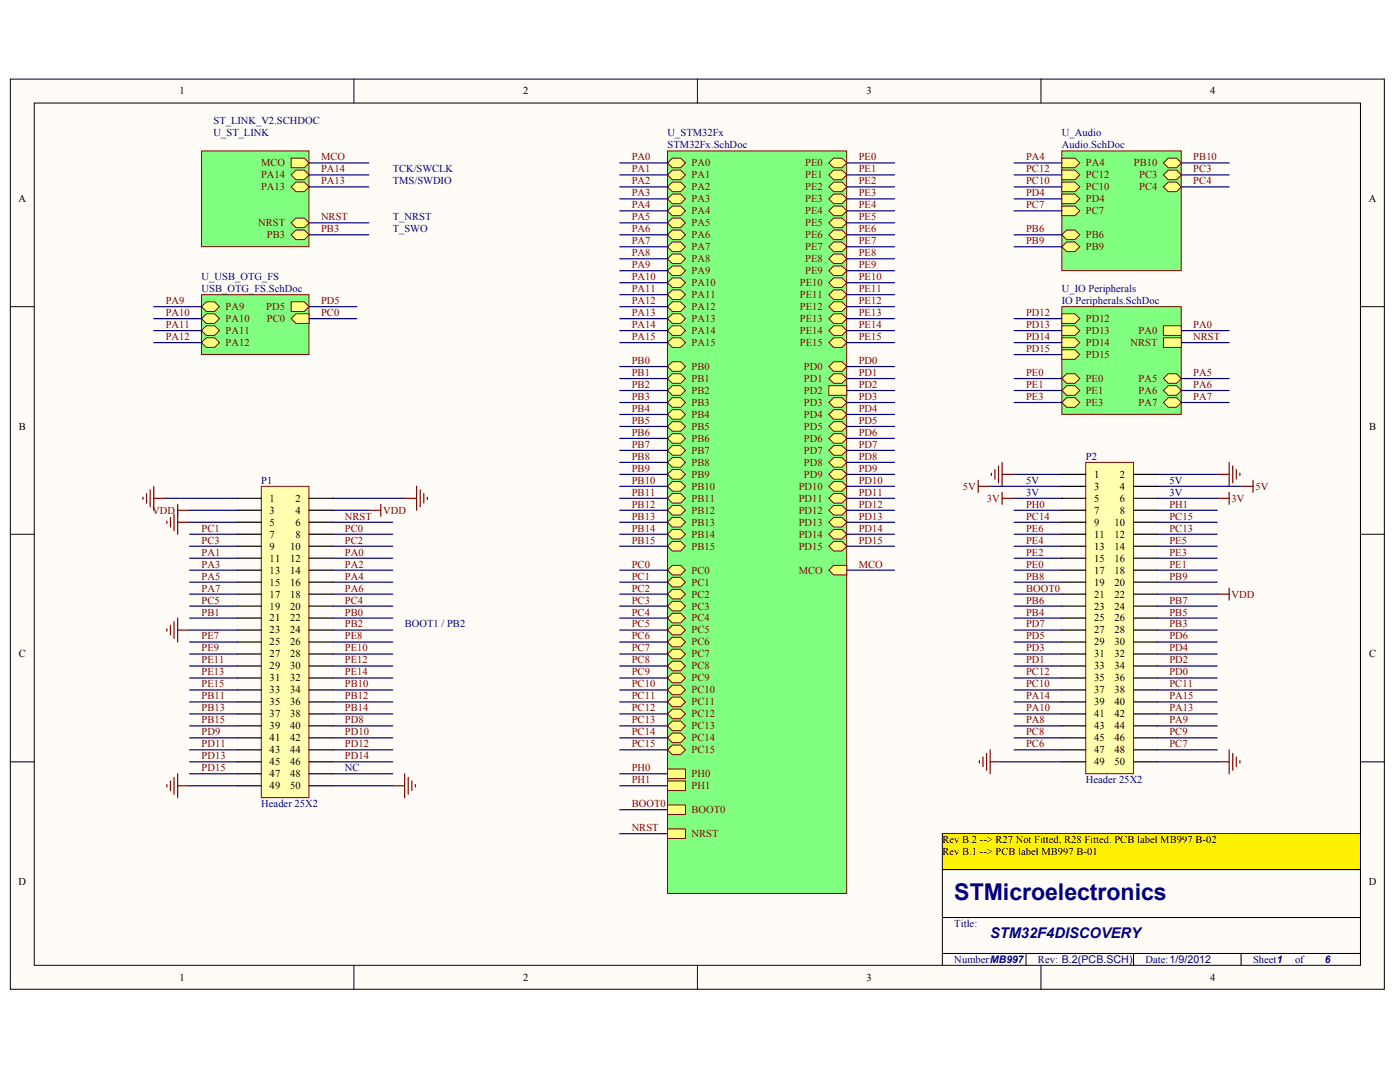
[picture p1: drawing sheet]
<svg xmlns="http://www.w3.org/2000/svg" width="271mm" height="207mm" viewBox="0 0 271 207" stroke-linecap="round" stroke-linejoin="round" font-family="sans-serif">
<g fill="#fffcf8" stroke="#000" stroke-width=".19">
<path d="M2 15.3h265.9v176h-265.9z"/>
<path d="M6.6 19.9h256.7v166.7h-256.7z"/>
</g>
<g fill="none" stroke="#000" stroke-width=".19">
<path d="M68.5 15.3v4.6M135 15.3v4.6M201.4 15.3v4.6M2 59.3h4.6M263.3 59.3h4.6M2 103.3h4.6M263.3 103.3h4.6M2 147.3h4.6M263.3 147.3h4.6M182.4 177.4h80.9M263.3 168.1h-80.9v18.6M68.5 186.7v4.6"/>
<path d="M135 186.7v4.6M182.4 184.4h80.9M198.6 184.4v2.3M201.4 186.7v4.6M219.4 184.4v2.3M240.2 184.4v2.3"/>
</g>
<path d="M39 29.2h20.8v18.5h-20.8z" fill="#80ff80" stroke="#800000" stroke-width=".19"/>
<g fill="#ffff80" stroke="#800000" stroke-width=".19">
<path d="M57.3 35.2h1.6l.9 .9-.9 1h-1.6l-1-1z" fill-rule="evenodd"/>
<path d="M57.3 32.9h1.6l.9 .9-.9 .9h-1.6l-1-.9z" fill-rule="evenodd"/>
<path d="M57.3 42.2h1.6l.9 .9-.9 .9h-1.6l-1-.9z" fill-rule="evenodd"/>
<path d="M57.3 44.5h1.6l.9 .9-.9 .9h-1.6l-1-.9z" fill-rule="evenodd"/>
<path d="M56.3 30.6h2.6l.9 .9-.9 .9h-2.6z" fill-rule="evenodd"/>
</g>
<g fill="none" stroke="#000080" stroke-width=".23">
<path d="M59.8 36.1h11.6M59.8 33.8h11.6M59.8 31.5h11.6M59.8 43.1h11.6M59.8 45.4h11.6M64.4 96.4h13.9M64.4 98.7h7M191.6 94h13.9M196.2 96.4h9.3M196.2 98.7h9.3M196.2 91.7h9.3M64.4 114.9h11.6"/>
<path d="M64.4 117.2h11.6M64.4 119.5h11.6M64.4 107.9h11.6M64.4 110.2h11.6M64.4 112.6h11.6M64.4 101h11.6M64.4 105.6h11.6M64.4 103.3h11.6M196.2 114.9h9.3M196.2 117.2h9.3M196.2 119.5h9.3M196.2 107.9h9.3"/>
<path d="M196.2 110.2h9.3M196.2 112.6h9.3M196.2 101h9.3M196.2 105.6h9.3M196.2 103.3h9.3M64.4 131.1h11.6M64.4 128.8h11.6M64.4 121.8h11.6M64.4 124.1h11.6M64.4 126.5h11.6M64.4 133.4h11.6M64.4 135.7h11.6"/>
<path d="M64.4 138h11.6M196.2 131.1h9.3M196.2 128.8h9.3M196.2 121.8h9.3M196.2 124.1h9.3M196.2 126.5h9.3M196.2 133.4h9.3M196.2 135.7h9.3M196.2 138h9.3M64.4 142.7h11.6M64.4 151.9h11.6M64.4 145h11.6"/>
<path d="M64.4 140.4h11.6M64.4 149.6h11.6M64.4 147.3h11.6M193.9 147.3h11.6M196.2 142.7h9.3M196.2 145h9.3M196.2 140.4h9.3"/>
</g>
<g fill="none" stroke="#800000" stroke-width=".23">
<path d="M71.4 98.7h2.3M73.7 97.5v2.3M78.3 96.4h2.3M80.6 94v4.7M81.3 94.7v3.3M82 95.4v1.9M82.7 96.1v.5M191.9 91.5v.5M192.5 90.8v1.8M193.2 90.1v3.2M193.9 89.4v4.6M193.9 91.7h2.3"/>
<path d="M76 151.9h2.3M78.3 149.6v4.6M79 150.3v3.3M79.7 151v1.9M80.4 151.7v.5M189.5 147.1v.4M190.2 146.4v1.8M190.9 145.7v3.2M191.6 145v4.6M191.6 147.3h2.3"/>
</g>
<path d="M50.6 94h9.2v60.2h-9.2z" fill="#ffffb0" stroke="#800000" stroke-width=".19"/>
<g fill="none" stroke="#000" stroke-width=".23">
<path d="M45.9 96.4h4.7M45.9 98.7h4.7M59.8 96.4h4.6M59.8 98.7h4.6M45.9 101h4.7M45.9 103.3h4.7M45.9 105.6h4.7M45.9 107.9h4.7M45.9 110.2h4.7M45.9 112.6h4.7M45.9 114.9h4.7M45.9 117.2h4.7"/>
<path d="M45.9 119.5h4.7M59.8 101h4.6M59.8 103.3h4.6M59.8 105.6h4.6M59.8 107.9h4.6M59.8 110.2h4.6M59.8 112.6h4.6M59.8 114.9h4.6M59.8 117.2h4.6M59.8 119.5h4.6M45.9 121.8h4.7M45.9 124.1h4.7"/>
<path d="M45.9 126.5h4.7M45.9 128.8h4.7M45.9 131.1h4.7M45.9 133.4h4.7M45.9 135.7h4.7M45.9 138h4.7M59.8 121.8h4.6M59.8 124.1h4.6M59.8 126.5h4.6M59.8 128.8h4.6M59.8 131.1h4.6M59.8 133.4h4.6"/>
<path d="M59.8 135.7h4.6M59.8 138h4.6M45.9 140.4h4.7M45.9 142.7h4.7M45.9 145h4.7M45.9 147.3h4.7M45.9 149.6h4.7M45.9 151.9h4.7M59.8 140.4h4.6M59.8 142.7h4.6M59.8 145h4.6M59.8 147.3h4.6"/>
<path d="M59.8 149.6h4.6M59.8 151.9h4.6"/>
</g>
<path d="M210.1 89.4h9.2v60.2h-9.2z" fill="#ffffb0" stroke="#800000" stroke-width=".19"/>
<g fill="none" stroke="#000" stroke-width=".23">
<path d="M205.5 91.7h4.6M205.5 94h4.6M205.5 96.4h4.6M205.5 98.7h4.6M219.4 91.7h4.6M219.4 94h4.6M219.4 96.4h4.6M219.4 98.7h4.6M205.5 101h4.6M205.5 103.3h4.6M205.5 105.6h4.6M205.5 107.9h4.6"/>
<path d="M205.5 110.2h4.6M205.5 112.6h4.6M205.5 114.9h4.6M205.5 117.2h4.6M205.5 119.5h4.6M219.4 101h4.6M219.4 103.3h4.6M219.4 105.6h4.6M219.4 107.9h4.6M219.4 110.2h4.6M219.4 112.6h4.6M219.4 114.9h4.6"/>
<path d="M219.4 117.2h4.6M219.4 119.5h4.6M205.5 121.8h4.6M205.5 124.1h4.6M205.5 126.5h4.6M205.5 128.8h4.6M205.5 131.1h4.6M205.5 133.4h4.6M205.5 135.7h4.6M205.5 138h4.6M219.4 121.8h4.6M219.4 124.1h4.6"/>
<path d="M219.4 126.5h4.6M219.4 128.8h4.6M219.4 131.1h4.6M219.4 133.4h4.6M219.4 135.7h4.6M219.4 138h4.6M205.5 140.4h4.6M205.5 142.7h4.6M205.5 145h4.6M205.5 147.3h4.6M219.4 140.4h4.6M219.4 142.7h4.6"/>
<path d="M219.4 145h4.6M219.4 147.3h4.6"/>
</g>
<path d="M205.5 29.2h23.1v23.1h-23.1z" fill="#80ff80" stroke="#800000" stroke-width=".19"/>
<g fill="#ffff80" stroke="#800000" stroke-width=".19">
<path d="M205.5 30.6h2.5l1 .9-1 .9h-2.5z" fill-rule="evenodd"/>
<path d="M205.5 32.9h2.5l1 .9-1 .9h-2.5z" fill-rule="evenodd"/>
<path d="M205.5 35.2h2.5l1 .9-1 1h-2.5z" fill-rule="evenodd"/>
<path d="M206.4 44.5h1.6l1 .9-1 .9h-1.6l-.9-.9z" fill-rule="evenodd"/>
<path d="M206.4 46.8h1.6l1 .9-1 .9h-1.6l-.9-.9z" fill-rule="evenodd"/>
<path d="M205.5 37.5h2.5l1 1-1 .9h-2.5z" fill-rule="evenodd"/>
<path d="M205.5 39.8h2.5l1 1-1 .9h-2.5z" fill-rule="evenodd"/>
<path d="M226.1 32.9h1.6l.9 .9-.9 .9h-1.6l-1-.9z" fill-rule="evenodd"/>
<path d="M226.1 30.6h1.6l.9 .9-.9 .9h-1.6l-1-.9z" fill-rule="evenodd"/>
<path d="M226.1 35.2h1.6l.9 .9-.9 1h-1.6l-1-1z" fill-rule="evenodd"/>
</g>
<path d="M205.5 59.3h23.1v20.8h-23.1z" fill="#80ff80" stroke="#800000" stroke-width=".19"/>
<g fill="#ffff80" stroke="#800000" stroke-width=".19">
<path d="M225.1 63h3.5v1.9h-3.5z" fill-rule="evenodd"/>
<path d="M225.1 65.3h3.5v1.9h-3.5z" fill-rule="evenodd"/>
<path d="M205.5 60.7h2.5l1 .9-1 .9h-2.5z" fill-rule="evenodd"/>
<path d="M206.4 72.3h1.6l1 .9-1 .9h-1.6l-.9-.9z" fill-rule="evenodd"/>
<path d="M205.5 63h2.5l1 .9-1 1h-2.5z" fill-rule="evenodd"/>
<path d="M205.5 65.3h2.5l1 .9-1 1h-2.5z" fill-rule="evenodd"/>
<path d="M205.5 67.6h2.5l1 1-1 .9h-2.5z" fill-rule="evenodd"/>
<path d="M206.4 74.6h1.6l1 .9-1 .9h-1.6l-.9-.9z" fill-rule="evenodd"/>
<path d="M226.1 72.3h1.6l.9 .9-.9 .9h-1.6l-1-.9z" fill-rule="evenodd"/>
<path d="M226.1 76.9h1.6l.9 .9-.9 .9h-1.6l-1-.9z" fill-rule="evenodd"/>
<path d="M206.4 76.9h1.6l1 .9-1 .9h-1.6l-.9-.9z" fill-rule="evenodd"/>
<path d="M226.1 74.6h1.6l.9 .9-.9 .9h-1.6l-1-.9z" fill-rule="evenodd"/>
</g>
<path d="M129.2 29.2h34.6v143.6h-34.6z" fill="#80ff80" stroke="#800000" stroke-width=".19"/>
<g fill="#ffff80" stroke="#800000" stroke-width=".19">
<path d="M130.1 60.7h1.6l1 .9-1 .9h-1.6l-.9-.9z" fill-rule="evenodd"/>
<path d="M130.1 63h1.6l1 .9-1 1h-1.6l-.9-1z" fill-rule="evenodd"/>
<path d="M130.1 65.3h1.6l1 .9-1 1h-1.6l-.9-1z" fill-rule="evenodd"/>
<path d="M130.1 58.4h1.6l1 .9-1 .9h-1.6l-.9-.9z" fill-rule="evenodd"/>
<path d="M130.1 30.6h1.6l1 .9-1 .9h-1.6l-.9-.9z" fill-rule="evenodd"/>
<path d="M130.1 32.9h1.6l1 .9-1 .9h-1.6l-.9-.9z" fill-rule="evenodd"/>
<path d="M130.1 35.2h1.6l1 .9-1 1h-1.6l-.9-1z" fill-rule="evenodd"/>
<path d="M130.1 37.5h1.6l1 1-1 .9h-1.6l-.9-.9z" fill-rule="evenodd"/>
<path d="M130.1 39.8h1.6l1 1-1 .9h-1.6l-.9-.9z" fill-rule="evenodd"/>
<path d="M130.1 42.2h1.6l1 .9-1 .9h-1.6l-.9-.9z" fill-rule="evenodd"/>
<path d="M130.1 44.5h1.6l1 .9-1 .9h-1.6l-.9-.9z" fill-rule="evenodd"/>
<path d="M130.1 46.8h1.6l1 .9-1 .9h-1.6l-.9-.9z" fill-rule="evenodd"/>
<path d="M130.1 49.1h1.6l1 .9-1 1h-1.6l-.9-1z" fill-rule="evenodd"/>
<path d="M130.1 51.4h1.6l1 .9-1 1h-1.6l-.9-1z" fill-rule="evenodd"/>
<path d="M130.1 53.7h1.6l1 1-1 .9h-1.6l-.9-.9z" fill-rule="evenodd"/>
<path d="M130.1 56.1h1.6l1 .9-1 .9h-1.6l-.9-.9z" fill-rule="evenodd"/>
<path d="M130.1 97.7h1.6l1 1-1 .9h-1.6l-.9-.9z" fill-rule="evenodd"/>
<path d="M130.1 69.9h1.6l1 1-1 .9h-1.6l-.9-.9z" fill-rule="evenodd"/>
<path d="M130.1 72.3h1.6l1 .9-1 .9h-1.6l-.9-.9z" fill-rule="evenodd"/>
<path d="M130.1 74.6h1.6l1 .9-1 .9h-1.6l-.9-.9z" fill-rule="evenodd"/>
<path d="M130.1 76.9h1.6l1 .9-1 .9h-1.6l-.9-.9z" fill-rule="evenodd"/>
<path d="M130.1 79.2h1.6l1 .9-1 1h-1.6l-.9-1z" fill-rule="evenodd"/>
<path d="M130.1 81.5h1.6l1 1-1 .9h-1.6l-.9-.9z" fill-rule="evenodd"/>
<path d="M130.1 83.8h1.6l1 1-1 .9h-1.6l-.9-.9z" fill-rule="evenodd"/>
<path d="M130.1 86.2h1.6l1 .9-1 .9h-1.6l-.9-.9z" fill-rule="evenodd"/>
<path d="M130.1 88.5h1.6l1 .9-1 .9h-1.6l-.9-.9z" fill-rule="evenodd"/>
<path d="M130.1 90.8h1.6l1 .9-1 .9h-1.6l-.9-.9z" fill-rule="evenodd"/>
<path d="M130.1 93.1h1.6l1 .9-1 1h-1.6l-.9-1z" fill-rule="evenodd"/>
<path d="M130.1 95.4h1.6l1 1-1 .9h-1.6l-.9-.9z" fill-rule="evenodd"/>
<path d="M130.1 100.1h1.6l1 .9-1 .9h-1.6l-.9-.9z" fill-rule="evenodd"/>
<path d="M130.1 102.4h1.6l1 .9-1 .9h-1.6l-.9-.9z" fill-rule="evenodd"/>
<path d="M130.1 104.7h1.6l1 .9-1 .9h-1.6l-.9-.9z" fill-rule="evenodd"/>
<path d="M130.1 116.3h1.6l1 .9-1 .9h-1.6l-.9-.9z" fill-rule="evenodd"/>
<path d="M130.1 144.1h1.6l1 .9-1 .9h-1.6l-.9-.9z" fill-rule="evenodd"/>
<path d="M130.1 141.7h1.6l1 1-1 .9h-1.6l-.9-.9z" fill-rule="evenodd"/>
<path d="M130.1 139.4h1.6l1 1-1 .9h-1.6l-.9-.9z" fill-rule="evenodd"/>
<path d="M130.1 137.1h1.6l1 .9-1 1h-1.6l-.9-1z" fill-rule="evenodd"/>
<path d="M130.1 134.8h1.6l1 .9-1 .9h-1.6l-.9-.9z" fill-rule="evenodd"/>
<path d="M130.1 132.5h1.6l1 .9-1 .9h-1.6l-.9-.9z" fill-rule="evenodd"/>
<path d="M130.1 130.2h1.6l1 .9-1 .9h-1.6l-.9-.9z" fill-rule="evenodd"/>
<path d="M130.1 127.8h1.6l1 1-1 .9h-1.6l-.9-.9z" fill-rule="evenodd"/>
<path d="M130.1 125.5h1.6l1 1-1 .9h-1.6l-.9-.9z" fill-rule="evenodd"/>
<path d="M130.1 123.2h1.6l1 .9-1 1h-1.6l-.9-1z" fill-rule="evenodd"/>
<path d="M130.1 120.9h1.6l1 .9-1 1h-1.6l-.9-1z" fill-rule="evenodd"/>
<path d="M130.1 118.6h1.6l1 .9-1 .9h-1.6l-.9-.9z" fill-rule="evenodd"/>
<path d="M130.1 114h1.6l1 .9-1 .9h-1.6l-.9-.9z" fill-rule="evenodd"/>
<path d="M130.1 111.6h1.6l1 1-1 .9h-1.6l-.9-.9z" fill-rule="evenodd"/>
<path d="M130.1 109.3h1.6l1 .9-1 1h-1.6l-.9-1z" fill-rule="evenodd"/>
<path d="M160.4 74.6h3.5v1.8h-3.5z" fill-rule="evenodd"/>
<path d="M129.2 155.6h3.5v1.9h-3.5z" fill-rule="evenodd"/>
<path d="M129.2 151h3.5v1.9h-3.5z" fill-rule="evenodd"/>
<path d="M129.2 148.7h3.5v1.8h-3.5z" fill-rule="evenodd"/>
<path d="M129.2 160.3h3.5v1.8h-3.5z" fill-rule="evenodd"/>
<path d="M161.3 109.3h2.6v1.9h-2.6l-.9-1z" fill-rule="evenodd"/>
<path d="M161.3 30.6h1.6l1 .9-1 .9h-1.6l-.9-.9z" fill-rule="evenodd"/>
<path d="M161.3 32.9h1.6l1 .9-1 .9h-1.6l-.9-.9z" fill-rule="evenodd"/>
<path d="M161.3 35.2h1.6l1 .9-1 1h-1.6l-.9-1z" fill-rule="evenodd"/>
<path d="M161.3 37.5h1.6l1 1-1 .9h-1.6l-.9-.9z" fill-rule="evenodd"/>
<path d="M161.3 39.8h1.6l1 1-1 .9h-1.6l-.9-.9z" fill-rule="evenodd"/>
<path d="M161.3 42.2h1.6l1 .9-1 .9h-1.6l-.9-.9z" fill-rule="evenodd"/>
<path d="M161.3 44.5h1.6l1 .9-1 .9h-1.6l-.9-.9z" fill-rule="evenodd"/>
<path d="M161.3 46.8h1.6l1 .9-1 .9h-1.6l-.9-.9z" fill-rule="evenodd"/>
<path d="M161.3 49.1h1.6l1 .9-1 1h-1.6l-.9-1z" fill-rule="evenodd"/>
<path d="M161.3 51.4h1.6l1 .9-1 1h-1.6l-.9-1z" fill-rule="evenodd"/>
<path d="M161.3 53.7h1.6l1 1-1 .9h-1.6l-.9-.9z" fill-rule="evenodd"/>
<path d="M161.3 56.1h1.6l1 .9-1 .9h-1.6l-.9-.9z" fill-rule="evenodd"/>
<path d="M161.3 58.4h1.6l1 .9-1 .9h-1.6l-.9-.9z" fill-rule="evenodd"/>
<path d="M161.3 60.7h1.6l1 .9-1 .9h-1.6l-.9-.9z" fill-rule="evenodd"/>
<path d="M161.3 63h1.6l1 .9-1 1h-1.6l-.9-1z" fill-rule="evenodd"/>
<path d="M161.3 65.3h1.6l1 .9-1 1h-1.6l-.9-1z" fill-rule="evenodd"/>
<path d="M161.3 69.9h1.6l1 1-1 .9h-1.6l-.9-.9z" fill-rule="evenodd"/>
<path d="M161.3 72.3h1.6l1 .9-1 .9h-1.6l-.9-.9z" fill-rule="evenodd"/>
<path d="M161.3 76.9h1.6l1 .9-1 .9h-1.6l-.9-.9z" fill-rule="evenodd"/>
<path d="M161.3 79.2h1.6l1 .9-1 1h-1.6l-.9-1z" fill-rule="evenodd"/>
<path d="M161.3 81.5h1.6l1 1-1 .9h-1.6l-.9-.9z" fill-rule="evenodd"/>
<path d="M161.3 83.8h1.6l1 1-1 .9h-1.6l-.9-.9z" fill-rule="evenodd"/>
<path d="M161.3 86.2h1.6l1 .9-1 .9h-1.6l-.9-.9z" fill-rule="evenodd"/>
<path d="M161.3 88.5h1.6l1 .9-1 .9h-1.6l-.9-.9z" fill-rule="evenodd"/>
<path d="M161.3 90.8h1.6l1 .9-1 .9h-1.6l-.9-.9z" fill-rule="evenodd"/>
<path d="M161.3 93.1h1.6l1 .9-1 1h-1.6l-.9-1z" fill-rule="evenodd"/>
<path d="M161.3 95.4h1.6l1 1-1 .9h-1.6l-.9-.9z" fill-rule="evenodd"/>
<path d="M161.3 97.7h1.6l1 1-1 .9h-1.6l-.9-.9z" fill-rule="evenodd"/>
<path d="M161.3 100.1h1.6l1 .9-1 .9h-1.6l-.9-.9z" fill-rule="evenodd"/>
<path d="M161.3 102.4h1.6l1 .9-1 .9h-1.6l-.9-.9z" fill-rule="evenodd"/>
<path d="M161.3 104.7h1.6l1 .9-1 .9h-1.6l-.9-.9z" fill-rule="evenodd"/>
</g>
<path d="M39 57h20.8v11.5h-20.8z" fill="#80ff80" stroke="#800000" stroke-width=".19"/>
<g fill="#ffff80" stroke="#800000" stroke-width=".19">
<path d="M56.3 58.4h2.6l.9 .9-.9 .9h-2.6z" fill-rule="evenodd"/>
<path d="M39.9 63h1.6l1 .9-1 1h-1.6l-.9-1z" fill-rule="evenodd"/>
<path d="M39.9 65.3h1.6l1 .9-1 1h-1.6l-.9-1z" fill-rule="evenodd"/>
<path d="M57.3 60.7h2.5v1.8h-2.5l-1-.9z" fill-rule="evenodd"/>
<path d="M39.9 60.7h1.6l1 .9-1 .9h-1.6l-.9-.9z" fill-rule="evenodd"/>
<path d="M39.9 58.4h1.6l1 .9-1 .9h-1.6l-.9-.9z" fill-rule="evenodd"/>
</g>
<g fill="none" stroke="#000080" stroke-width=".23">
<path d="M119.9 38.5h9.3M119.9 36.1h9.3M119.9 33.8h9.3M119.9 31.5h9.3M163.9 38.5h9.2M163.9 36.1h9.2M163.9 33.8h9.2M163.9 31.5h9.2M196.2 38.5h9.3M196.2 36.1h9.3M196.2 33.8h9.3M196.2 31.5h9.3"/>
<path d="M228.6 36.1h9.3M228.6 33.8h9.3M228.6 31.5h9.3M29.8 59.3h9.2M59.8 59.3h9.3M119.9 59.3h9.3M119.9 57h9.3M119.9 54.7h9.3M119.9 52.3h9.3M119.9 50h9.3M119.9 47.7h9.3M119.9 45.4h9.3"/>
<path d="M119.9 43.1h9.3M119.9 40.8h9.3M163.9 59.3h9.2M163.9 57h9.2M163.9 54.7h9.2M163.9 52.3h9.2M163.9 50h9.2M163.9 47.7h9.2M163.9 45.4h9.2M163.9 43.1h9.2M163.9 40.8h9.2M196.2 47.7h9.3"/>
<path d="M196.2 45.4h9.3M196.2 40.8h9.3M29.8 66.2h9.2M29.8 63.9h9.2M29.8 61.6h9.2M59.8 61.6h9.3M119.9 77.8h9.3M119.9 75.5h9.3M119.9 73.2h9.3M119.9 70.9h9.3M119.9 66.2h9.3M119.9 63.9h9.3"/>
<path d="M119.9 61.6h9.3M163.9 77.8h9.2M163.9 75.5h9.2M163.9 73.2h9.2M163.9 70.9h9.2M163.9 66.2h9.2M163.9 63.9h9.2M163.9 61.6h9.2M196.2 77.8h9.3M196.2 75.5h9.3M196.2 73.2h9.3M196.2 66.2h9.3"/>
<path d="M196.2 63.9h9.3M196.2 61.6h9.3M196.2 68.6h9.3M228.6 77.8h9.3M228.6 75.5h9.3M228.6 73.2h9.3M228.6 66.2h9.3M228.6 63.9h9.3M32.1 96.4h13.8M36.7 98.7h9.2M119.9 96.4h9.3M119.9 98.7h9.3"/>
<path d="M119.9 94h9.3M119.9 91.7h9.3M119.9 89.4h9.3M119.9 87.1h9.3M119.9 84.8h9.3M119.9 82.5h9.3M119.9 80.1h9.3M163.9 96.4h9.2M163.9 98.7h9.2M163.9 94h9.2M163.9 91.7h9.2M163.9 89.4h9.2"/>
<path d="M163.9 87.1h9.2M163.9 84.8h9.2M163.9 82.5h9.2M163.9 80.1h9.2M224 96.4h11.6M224 98.7h11.6M224 94h16.2M224 91.7h11.6M36.7 110.2h9.2M36.7 119.5h9.2M36.7 112.6h9.2M36.7 114.9h9.2"/>
<path d="M36.7 117.2h9.2M36.7 101h9.2M36.7 103.3h9.2M36.7 107.9h9.2M36.7 105.6h9.2M119.9 110.2h9.3M119.9 119.5h9.3M119.9 112.6h9.3M119.9 114.9h9.3M119.9 117.2h9.3M119.9 101h9.3M119.9 103.3h9.3"/>
<path d="M119.9 105.6h9.3M163.9 110.2h9.2M163.9 101h9.2M163.9 103.3h9.2M163.9 105.6h9.2M224 110.2h11.6M224 119.5h11.6M224 112.6h11.6M224 114.9h11.6M224 117.2h11.6M224 101h11.6M224 103.3h11.6"/>
<path d="M224 107.9h11.6M224 105.6h11.6M36.7 135.7h9.2M36.7 133.4h9.2M36.7 121.8h9.2M36.7 124.1h9.2M36.7 126.5h9.2M36.7 128.8h9.2M36.7 131.1h9.2M36.7 138h9.2M119.9 135.7h9.3M119.9 133.4h9.3"/>
<path d="M119.9 121.8h9.3M119.9 124.1h9.3M119.9 126.5h9.3M119.9 128.8h9.3M119.9 131.1h9.3M119.9 138h9.3M224 135.7h11.6M224 133.4h11.6M224 121.8h11.6M224 124.1h11.6M224 126.5h11.6M224 128.8h11.6"/>
<path d="M224 131.1h11.6M224 138h11.6M36.7 147.3h9.2M36.7 149.6h9.2M36.7 140.4h9.2M36.7 142.7h9.2M36.7 145h9.2M36.7 151.9h9.2M119.9 149.6h9.3M119.9 140.4h9.3M119.9 142.7h9.3M119.9 145h9.3"/>
<path d="M119.9 151.9h9.3M119.9 156.6h9.3M224 147.3h11.6M224 140.4h11.6M224 142.7h11.6M224 145h11.6M119.9 161.2h9.3"/>
</g>
<g fill="none" stroke="#800000" stroke-width=".23">
<path d="M27.7 96.1v.5M28.4 95.4v1.9M29.1 94.7v3.3M29.8 94v4.7M29.8 96.4h2.3M33.7 99.4v3.2M34.4 97.5v5.8M34.4 98.7h2.3M189.3 94h2.3M189.3 92.9v2.3M193.9 96.4h2.3M193.9 95.2v2.3"/>
<path d="M235.6 96.4h2.3M235.6 91.7h2.3M237.9 89.4v4.6M237.9 95.2v2.3M238.6 90.1v3.2M239.3 90.8v1.8M239.9 91.5v.5M240.2 94h2.3M242.5 92.9v2.3M32.3 100.8v.4M33 100.1v1.8M34.4 119.5v4.6"/>
<path d="M34.4 101h2.3M235.6 114.9h2.3M237.9 113.7v2.3M32.3 121.6v.5M33 120.9v1.9M33.7 120.2v3.2M34.4 121.8h2.3M32.3 151.7v.5M33 151v1.9M33.7 150.3v3.3M34.4 149.6v4.6M34.4 151.9h2.3"/>
<path d="M235.6 147.3h2.3M237.9 145v4.6M238.6 145.7v3.2M239.3 146.4v1.8M239.9 147.1v.4"/>
</g>
<path d="M182.4 161.2h80.9v6.9h-80.9z" fill="#fdf101" stroke="#000" stroke-width=".19"/>
<text font-size="4.5" fill="#000080" x="184.7" y="174">STMicroelectronics</text>
<text font-size="2.8" fill="#000080" x="191.6" y="181.4">STM32F4DISCOVERY</text>
<g font-size="2">
<text x="34.7" y="18.3">1</text>
<text x="101.2" y="18.3">2</text>
<text x="167.7" y="18.3">3</text>
<text x="234.2" y="18.3">4</text>
<text x="3.6" y="39.1">A</text>
<text x="264.9" y="39.1">A</text>
<text x="3.6" y="83.1">B</text>
<text x="264.9" y="83.1">B</text>
<text x="211.7" y="92.4">1</text>
<text x="211.7" y="94.7">3</text>
<text x="216.7" y="92.4">2</text>
<text x="216.7" y="94.7">4</text>
<text x="52.2" y="97">1</text>
<text x="52.2" y="99.3">3</text>
<text x="52.2" y="101.6">5</text>
<text x="57.2" y="97">2</text>
<text x="57.2" y="99.3">4</text>
<text x="57.2" y="101.6">6</text>
<text x="211.7" y="97">5</text>
<text x="211.7" y="99.3">7</text>
<text x="211.7" y="101.6">9</text>
<text x="215.7" y="101.6">10</text>
<text x="216.7" y="97">6</text>
<text x="216.7" y="99.3">8</text>
<text x="52.2" y="104">7</text>
<text x="52.2" y="106.3">9</text>
<text x="56.1" y="106.3">10</text>
<text x="57.2" y="104">8</text>
<text x="211.7" y="104">11</text>
<text x="211.7" y="106.3">13</text>
<text x="215.7" y="104">12</text>
<text x="215.7" y="106.3">14</text>
<text x="52.2" y="108.6">11</text>
<text x="52.2" y="110.9">13</text>
<text x="52.2" y="113.2">15</text>
<text x="56.1" y="108.6">12</text>
<text x="56.1" y="110.9">14</text>
<text x="56.1" y="113.2">16</text>
<text x="211.7" y="108.6">15</text>
<text x="211.7" y="110.9">17</text>
<text x="211.7" y="113.2">19</text>
<text x="215.7" y="108.6">16</text>
<text x="215.7" y="110.9">18</text>
<text x="215.7" y="113.2">20</text>
<text x="52.2" y="115.5">17</text>
<text x="52.2" y="117.9">19</text>
<text x="56.1" y="115.5">18</text>
<text x="56.1" y="117.9">20</text>
<text x="211.7" y="115.5">21</text>
<text x="211.7" y="117.9">23</text>
<text x="215.7" y="115.5">22</text>
<text x="215.7" y="117.9">24</text>
<text x="52.2" y="120.2">21</text>
<text x="52.2" y="122.5">23</text>
<text x="52.2" y="124.8">25</text>
<text x="56.1" y="120.2">22</text>
<text x="56.1" y="122.5">24</text>
<text x="56.1" y="124.8">26</text>
<text x="211.7" y="120.2">25</text>
<text x="211.7" y="122.5">27</text>
<text x="211.7" y="124.8">29</text>
<text x="215.7" y="120.2">26</text>
<text x="215.7" y="122.5">28</text>
<text x="215.7" y="124.8">30</text>
<text x="3.6" y="127.1">C</text>
<text x="52.2" y="127.1">27</text>
<text x="52.2" y="129.4">29</text>
<text x="52.2" y="131.7">31</text>
<text x="56.1" y="127.1">28</text>
<text x="56.1" y="129.4">30</text>
<text x="56.1" y="131.7">32</text>
<text x="211.7" y="127.1">31</text>
<text x="211.7" y="129.4">33</text>
<text x="211.7" y="131.7">35</text>
<text x="215.7" y="127.1">32</text>
<text x="215.7" y="129.4">34</text>
<text x="215.7" y="131.7">36</text>
<text x="264.9" y="127.1">C</text>
<text x="52.2" y="134.1">33</text>
<text x="52.2" y="136.4">35</text>
<text x="56.1" y="134.1">34</text>
<text x="56.1" y="136.4">36</text>
<text x="211.7" y="134.1">37</text>
<text x="211.7" y="136.4">39</text>
<text x="215.7" y="134.1">38</text>
<text x="215.7" y="136.4">40</text>
<text x="52.2" y="138.7">37</text>
<text x="52.2" y="141">39</text>
<text x="52.2" y="143.3">41</text>
<text x="56.1" y="138.7">38</text>
<text x="56.1" y="141">40</text>
<text x="56.1" y="143.3">42</text>
<text x="211.7" y="138.7">41</text>
<text x="211.7" y="141">43</text>
<text x="211.7" y="143.3">45</text>
<text x="215.7" y="138.7">42</text>
<text x="215.7" y="141">44</text>
<text x="215.7" y="143.3">46</text>
<text x="52.2" y="145.6">43</text>
<text x="52.2" y="148">45</text>
<text x="56.1" y="145.6">44</text>
<text x="56.1" y="148">46</text>
<text x="211.7" y="145.6">47</text>
<text x="211.7" y="148">49</text>
<text x="215.7" y="145.6">48</text>
<text x="215.7" y="148">50</text>
<text x="52.2" y="150.3">47</text>
<text x="52.2" y="152.6">49</text>
<text x="56.1" y="150.3">48</text>
<text x="56.1" y="152.6">50</text>
<text x="182.4" y="163">Rev B.2 --&gt; R27 Not Fitted, R28 Fitted. PCB label MB997 B-02</text>
<text x="182.4" y="165.3">Rev B.1 --&gt; PCB label MB997 B-01</text>
<text x="3.6" y="171.1">D</text>
<text x="264.9" y="171.1">D</text>
<text x="34.7" y="189.6">1</text>
<text x="101.2" y="189.6">2</text>
<text x="167.7" y="189.6">3</text>
<text x="234.2" y="189.6">4</text>
</g>
<g font-size="2" fill="#000080">
<text x="41.3" y="26.4">U_ST_LINK</text>
<text x="41.3" y="24.1">ST_LINK_V2.SCHDOC</text>
<text x="129.2" y="26.4">U_STM32Fx</text>
<text x="129.2" y="28.7">STM32Fx.SchDoc</text>
<text x="205.5" y="26.4">U_Audio</text>
<text x="205.5" y="28.7">Audio.SchDoc</text>
<text x="76" y="33.3">TCK/SWCLK</text>
<text x="76" y="35.6">TMS/SWDIO</text>
<text x="76" y="44.9">T_SWO</text>
<text x="76" y="42.6">T_NRST</text>
<text x="39" y="54.2">U_USB_OTG_FS</text>
<text x="39" y="56.5">USB_OTG_FS.SchDoc</text>
<text x="205.5" y="56.5">U_IO Peripherals</text>
<text x="205.5" y="58.8">IO Peripherals.SchDoc</text>
<text x="210.1" y="88.9">P2</text>
<text x="50.6" y="93.5">P1</text>
<text x="198.6" y="93.5">5V</text>
<text x="198.6" y="95.9">3V</text>
<text x="226.3" y="93.5">5V</text>
<text x="226.3" y="95.9">3V</text>
<text x="78.3" y="121.3">BOOT1 / PB2</text>
<text x="66.8" y="149.1">NC</text>
<text x="210.1" y="151.4">Header 25X2</text>
<text x="50.6" y="156.1">Header 25X2</text>
<text x="184.7" y="179.2">Title:</text>
<text x="184.7" y="186.2">Number:MB997</text>
<text x="200.9" y="186.2">Rev: B.2(PCB.SCH)</text>
<text x="221.7" y="186.2">Date:1/9/2012</text>
<text x="242.5" y="186.2">Sheet1</text>
<text x="250.6" y="186.2">of</text>
<text x="256.4" y="186.2">6</text>
</g>
<g font-size="2" fill="#800000">
<text x="50.5" y="34.5">PA14</text>
<text x="50.5" y="32.2">MCO</text>
<text x="62.1" y="35.6">PA13</text>
<text x="62.1" y="33.3">PA14</text>
<text x="62.1" y="31">MCO</text>
<text x="122.2" y="31">PA0</text>
<text x="122.2" y="33.3">PA1</text>
<text x="122.2" y="35.6">PA2</text>
<text x="133.8" y="32.2">PA0</text>
<text x="133.8" y="34.5">PA1</text>
<text x="155.8" y="32.2">PE0</text>
<text x="155.8" y="34.5">PE1</text>
<text x="166.2" y="31">PE0</text>
<text x="166.2" y="33.3">PE1</text>
<text x="166.2" y="35.6">PE2</text>
<text x="198.6" y="31">PA4</text>
<text x="198.6" y="33.3">PC12</text>
<text x="198.6" y="35.6">PC10</text>
<text x="210.1" y="32.2">PA4</text>
<text x="210.1" y="34.5">PC12</text>
<text x="219.4" y="32.2">PB10</text>
<text x="220.5" y="34.5">PC3</text>
<text x="230.9" y="31">PB10</text>
<text x="230.9" y="33.3">PC3</text>
<text x="230.9" y="35.6">PC4</text>
<text x="50.5" y="36.8">PA13</text>
<text x="122.2" y="38">PA3</text>
<text x="122.2" y="40.3">PA4</text>
<text x="133.8" y="36.8">PA2</text>
<text x="133.8" y="39.1">PA3</text>
<text x="133.8" y="41.4">PA4</text>
<text x="155.8" y="36.8">PE2</text>
<text x="155.8" y="39.1">PE3</text>
<text x="155.8" y="41.4">PE4</text>
<text x="166.2" y="38">PE3</text>
<text x="166.2" y="40.3">PE4</text>
<text x="198.6" y="38">PD4</text>
<text x="198.6" y="40.3">PC7</text>
<text x="210.1" y="36.8">PC10</text>
<text x="210.1" y="39.1">PD4</text>
<text x="210.1" y="41.4">PC7</text>
<text x="220.5" y="36.8">PC4</text>
<text x="50" y="43.7">NRST</text>
<text x="51.7" y="46.1">PB3</text>
<text x="62.1" y="42.6">NRST</text>
<text x="62.1" y="44.9">PB3</text>
<text x="122.2" y="42.6">PA5</text>
<text x="122.2" y="44.9">PA6</text>
<text x="122.2" y="47.2">PA7</text>
<text x="133.8" y="43.7">PA5</text>
<text x="133.8" y="46.1">PA6</text>
<text x="155.8" y="43.7">PE5</text>
<text x="155.8" y="46.1">PE6</text>
<text x="166.2" y="42.6">PE5</text>
<text x="166.2" y="44.9">PE6</text>
<text x="166.2" y="47.2">PE7</text>
<text x="198.6" y="44.9">PB6</text>
<text x="198.6" y="47.2">PB9</text>
<text x="210.1" y="46.1">PB6</text>
<text x="122.2" y="49.5">PA8</text>
<text x="122.2" y="51.8">PA9</text>
<text x="133.8" y="48.4">PA7</text>
<text x="133.8" y="50.7">PA8</text>
<text x="133.8" y="53">PA9</text>
<text x="155.8" y="48.4">PE7</text>
<text x="155.8" y="50.7">PE8</text>
<text x="155.8" y="53">PE9</text>
<text x="166.2" y="49.5">PE8</text>
<text x="166.2" y="51.8">PE9</text>
<text x="210.1" y="48.4">PB9</text>
<text x="32.1" y="58.8">PA9</text>
<text x="43.6" y="60">PA9</text>
<text x="51.5" y="60">PD5</text>
<text x="62.1" y="58.8">PD5</text>
<text x="122.2" y="54.2">PA10</text>
<text x="122.2" y="56.5">PA11</text>
<text x="122.2" y="58.8">PA12</text>
<text x="133.8" y="60">PA12</text>
<text x="133.8" y="55.3">PA10</text>
<text x="133.8" y="57.6">PA11</text>
<text x="154.8" y="55.3">PE10</text>
<text x="154.8" y="57.6">PE11</text>
<text x="154.8" y="60">PE12</text>
<text x="166.2" y="54.2">PE10</text>
<text x="166.2" y="56.5">PE11</text>
<text x="166.2" y="58.8">PE12</text>
<text x="32.1" y="61.1">PA10</text>
<text x="32.1" y="63.4">PA11</text>
<text x="32.1" y="65.7">PA12</text>
<text x="43.6" y="64.6">PA11</text>
<text x="43.6" y="62.3">PA10</text>
<text x="51.7" y="62.3">PC0</text>
<text x="62.1" y="61.1">PC0</text>
<text x="122.2" y="61.1">PA13</text>
<text x="122.2" y="63.4">PA14</text>
<text x="122.2" y="65.7">PA15</text>
<text x="133.8" y="62.3">PA13</text>
<text x="133.8" y="64.6">PA14</text>
<text x="154.8" y="62.3">PE13</text>
<text x="154.8" y="64.6">PE14</text>
<text x="166.2" y="61.1">PE13</text>
<text x="166.2" y="63.4">PE14</text>
<text x="166.2" y="65.7">PE15</text>
<text x="198.6" y="61.1">PD12</text>
<text x="198.6" y="63.4">PD13</text>
<text x="198.6" y="65.7">PD14</text>
<text x="210.1" y="62.3">PD12</text>
<text x="210.1" y="64.6">PD13</text>
<text x="220.3" y="64.6">PA0</text>
<text x="230.9" y="63.4">PA0</text>
<text x="230.9" y="65.7">NRST</text>
<text x="43.6" y="66.9">PA12</text>
<text x="122.2" y="70.4">PB0</text>
<text x="133.8" y="66.9">PA15</text>
<text x="133.8" y="71.5">PB0</text>
<text x="154.8" y="66.9">PE15</text>
<text x="155.6" y="71.5">PD0</text>
<text x="166.2" y="70.4">PD0</text>
<text x="198.6" y="68.1">PD15</text>
<text x="210.1" y="66.9">PD14</text>
<text x="210.1" y="69.2">PD15</text>
<text x="218.8" y="66.9">NRST</text>
<text x="122.2" y="72.7">PB1</text>
<text x="122.2" y="75">PB2</text>
<text x="122.2" y="77.3">PB3</text>
<text x="133.8" y="73.8">PB1</text>
<text x="133.8" y="76.2">PB2</text>
<text x="155.6" y="76.2">PD2</text>
<text x="155.6" y="73.8">PD1</text>
<text x="166.2" y="72.7">PD1</text>
<text x="166.2" y="75">PD2</text>
<text x="166.2" y="77.3">PD3</text>
<text x="198.6" y="77.3">PE3</text>
<text x="198.6" y="72.7">PE0</text>
<text x="198.6" y="75">PE1</text>
<text x="210.1" y="73.8">PE0</text>
<text x="210.1" y="76.2">PE1</text>
<text x="220.3" y="73.8">PA5</text>
<text x="220.3" y="76.2">PA6</text>
<text x="230.9" y="72.7">PA5</text>
<text x="230.9" y="75">PA6</text>
<text x="230.9" y="77.3">PA7</text>
<text x="122.2" y="79.6">PB4</text>
<text x="122.2" y="82">PB5</text>
<text x="133.8" y="78.5">PB3</text>
<text x="133.8" y="80.8">PB4</text>
<text x="133.8" y="83.1">PB5</text>
<text x="155.6" y="78.5">PD3</text>
<text x="155.6" y="80.8">PD4</text>
<text x="155.6" y="83.1">PD5</text>
<text x="166.2" y="79.6">PD4</text>
<text x="166.2" y="82">PD5</text>
<text x="210.1" y="78.5">PE3</text>
<text x="220.3" y="78.5">PA7</text>
<text x="122.2" y="84.3">PB6</text>
<text x="122.2" y="86.6">PB7</text>
<text x="122.2" y="88.9">PB8</text>
<text x="133.8" y="85.4">PB6</text>
<text x="133.8" y="87.7">PB7</text>
<text x="155.6" y="85.4">PD6</text>
<text x="155.6" y="87.7">PD7</text>
<text x="166.2" y="84.3">PD6</text>
<text x="166.2" y="86.6">PD7</text>
<text x="166.2" y="88.9">PD8</text>
<text x="122.2" y="91.2">PB9</text>
<text x="122.2" y="93.5">PB10</text>
<text x="122.2" y="95.9">PB11</text>
<text x="133.8" y="90.1">PB8</text>
<text x="133.8" y="92.4">PB9</text>
<text x="133.8" y="94.7">PB10</text>
<text x="154.6" y="94.7">PD10</text>
<text x="155.6" y="90.1">PD8</text>
<text x="155.6" y="92.4">PD9</text>
<text x="166.2" y="91.2">PD9</text>
<text x="166.2" y="93.5">PD10</text>
<text x="166.2" y="95.9">PD11</text>
<text x="186.3" y="94.7">5V</text>
<text x="243" y="94.7">5V</text>
<text x="29.5" y="99.3">VDD</text>
<text x="66.8" y="100.5">NRST</text>
<text x="74.2" y="99.3">VDD</text>
<text x="122.2" y="98.2">PB12</text>
<text x="122.2" y="100.5">PB13</text>
<text x="133.8" y="99.3">PB12</text>
<text x="133.8" y="97">PB11</text>
<text x="133.8" y="101.6">PB13</text>
<text x="154.6" y="97">PD11</text>
<text x="154.6" y="99.3">PD12</text>
<text x="154.6" y="101.6">PD13</text>
<text x="166.2" y="98.2">PD12</text>
<text x="166.2" y="100.5">PD13</text>
<text x="190.9" y="97">3V</text>
<text x="198.6" y="100.5">PC14</text>
<text x="198.6" y="98.2">PH0</text>
<text x="226.3" y="100.5">PC15</text>
<text x="226.3" y="98.2">PH1</text>
<text x="238.3" y="97">3V</text>
<text x="39" y="107.4">PA1</text>
<text x="39" y="102.8">PC1</text>
<text x="39" y="105.1">PC3</text>
<text x="66.8" y="107.4">PA0</text>
<text x="66.8" y="105.1">PC2</text>
<text x="66.8" y="102.8">PC0</text>
<text x="122.2" y="102.8">PB14</text>
<text x="122.2" y="105.1">PB15</text>
<text x="133.8" y="104">PB14</text>
<text x="133.8" y="106.3">PB15</text>
<text x="154.6" y="104">PD14</text>
<text x="154.6" y="106.3">PD15</text>
<text x="166.2" y="102.8">PD14</text>
<text x="166.2" y="105.1">PD15</text>
<text x="198.6" y="107.4">PE2</text>
<text x="198.6" y="105.1">PE4</text>
<text x="198.6" y="102.8">PE6</text>
<text x="226.3" y="107.4">PE3</text>
<text x="226.3" y="105.1">PE5</text>
<text x="226.3" y="102.8">PC13</text>
<text x="39" y="109.7">PA3</text>
<text x="39" y="112.1">PA5</text>
<text x="66.8" y="109.7">PA2</text>
<text x="66.8" y="112.1">PA4</text>
<text x="122.2" y="109.7">PC0</text>
<text x="122.2" y="112.1">PC1</text>
<text x="133.8" y="113.2">PC1</text>
<text x="133.8" y="110.9">PC0</text>
<text x="154.6" y="110.9">MCO</text>
<text x="166.2" y="109.7">MCO</text>
<text x="198.6" y="109.7">PE0</text>
<text x="198.6" y="112.1">PB8</text>
<text x="226.3" y="109.7">PE1</text>
<text x="226.3" y="112.1">PB9</text>
<text x="39" y="114.4">PA7</text>
<text x="39" y="119">PB1</text>
<text x="39" y="116.7">PC5</text>
<text x="66.8" y="114.4">PA6</text>
<text x="66.8" y="119">PB0</text>
<text x="66.8" y="116.7">PC4</text>
<text x="122.2" y="114.4">PC2</text>
<text x="122.2" y="116.7">PC3</text>
<text x="122.2" y="119">PC4</text>
<text x="133.8" y="117.9">PC3</text>
<text x="133.8" y="115.5">PC2</text>
<text x="198.6" y="114.4">BOOT0</text>
<text x="198.6" y="119">PB4</text>
<text x="198.6" y="116.7">PB6</text>
<text x="226.3" y="119">PB5</text>
<text x="226.3" y="116.7">PB7</text>
<text x="238.3" y="115.5">VDD</text>
<text x="39" y="123.6">PE7</text>
<text x="39" y="126">PE9</text>
<text x="66.8" y="123.6">PE8</text>
<text x="66.8" y="126">PE10</text>
<text x="66.8" y="121.3">PB2</text>
<text x="122.2" y="121.3">PC5</text>
<text x="122.2" y="123.6">PC6</text>
<text x="122.2" y="126">PC7</text>
<text x="133.8" y="124.8">PC6</text>
<text x="133.8" y="122.5">PC5</text>
<text x="133.8" y="120.2">PC4</text>
<text x="198.6" y="126">PD3</text>
<text x="198.6" y="121.3">PD7</text>
<text x="198.6" y="123.6">PD5</text>
<text x="226.3" y="121.3">PB3</text>
<text x="226.3" y="126">PD4</text>
<text x="226.3" y="123.6">PD6</text>
<text x="39" y="128.3">PE11</text>
<text x="39" y="130.6">PE13</text>
<text x="66.8" y="128.3">PE12</text>
<text x="66.8" y="130.6">PE14</text>
<text x="122.2" y="128.3">PC8</text>
<text x="122.2" y="130.6">PC9</text>
<text x="133.8" y="131.7">PC9</text>
<text x="133.8" y="129.4">PC8</text>
<text x="133.8" y="127.1">PC7</text>
<text x="198.6" y="130.6">PC12</text>
<text x="198.6" y="128.3">PD1</text>
<text x="226.3" y="128.3">PD2</text>
<text x="226.3" y="130.6">PD0</text>
<text x="39" y="132.9">PE15</text>
<text x="39" y="135.2">PB11</text>
<text x="39" y="137.5">PB13</text>
<text x="66.8" y="132.9">PB10</text>
<text x="66.8" y="135.2">PB12</text>
<text x="66.8" y="137.5">PB14</text>
<text x="122.2" y="132.9">PC10</text>
<text x="122.2" y="135.2">PC11</text>
<text x="122.2" y="137.5">PC12</text>
<text x="133.8" y="136.4">PC11</text>
<text x="133.8" y="134.1">PC10</text>
<text x="198.6" y="135.2">PA14</text>
<text x="198.6" y="132.9">PC10</text>
<text x="198.6" y="137.5">PA10</text>
<text x="226.3" y="137.5">PA13</text>
<text x="226.3" y="135.2">PA15</text>
<text x="226.3" y="132.9">PC11</text>
<text x="39" y="139.9">PB15</text>
<text x="39" y="142.2">PD9</text>
<text x="66.8" y="139.9">PD8</text>
<text x="66.8" y="142.2">PD10</text>
<text x="122.2" y="139.9">PC13</text>
<text x="122.2" y="142.2">PC14</text>
<text x="133.8" y="143.3">PC14</text>
<text x="133.8" y="141">PC13</text>
<text x="133.8" y="138.7">PC12</text>
<text x="198.6" y="139.9">PA8</text>
<text x="198.6" y="142.2">PC8</text>
<text x="226.3" y="139.9">PA9</text>
<text x="226.3" y="142.2">PC9</text>
<text x="39" y="144.5">PD11</text>
<text x="39" y="146.8">PD13</text>
<text x="39" y="149.1">PD15</text>
<text x="66.8" y="144.5">PD12</text>
<text x="66.8" y="146.8">PD14</text>
<text x="122.2" y="144.5">PC15</text>
<text x="122.2" y="149.1">PH0</text>
<text x="133.8" y="145.6">PC15</text>
<text x="198.6" y="144.5">PC6</text>
<text x="226.3" y="144.5">PC7</text>
<text x="122.2" y="151.4">PH1</text>
<text x="133.8" y="152.6">PH1</text>
<text x="133.8" y="150.3">PH0</text>
<text x="122.2" y="156.1">BOOT0</text>
<text x="122.2" y="160.7">NRST</text>
<text x="133.8" y="157.2">BOOT0</text>
<text x="133.8" y="161.9">NRST</text>
</g>
</svg>
